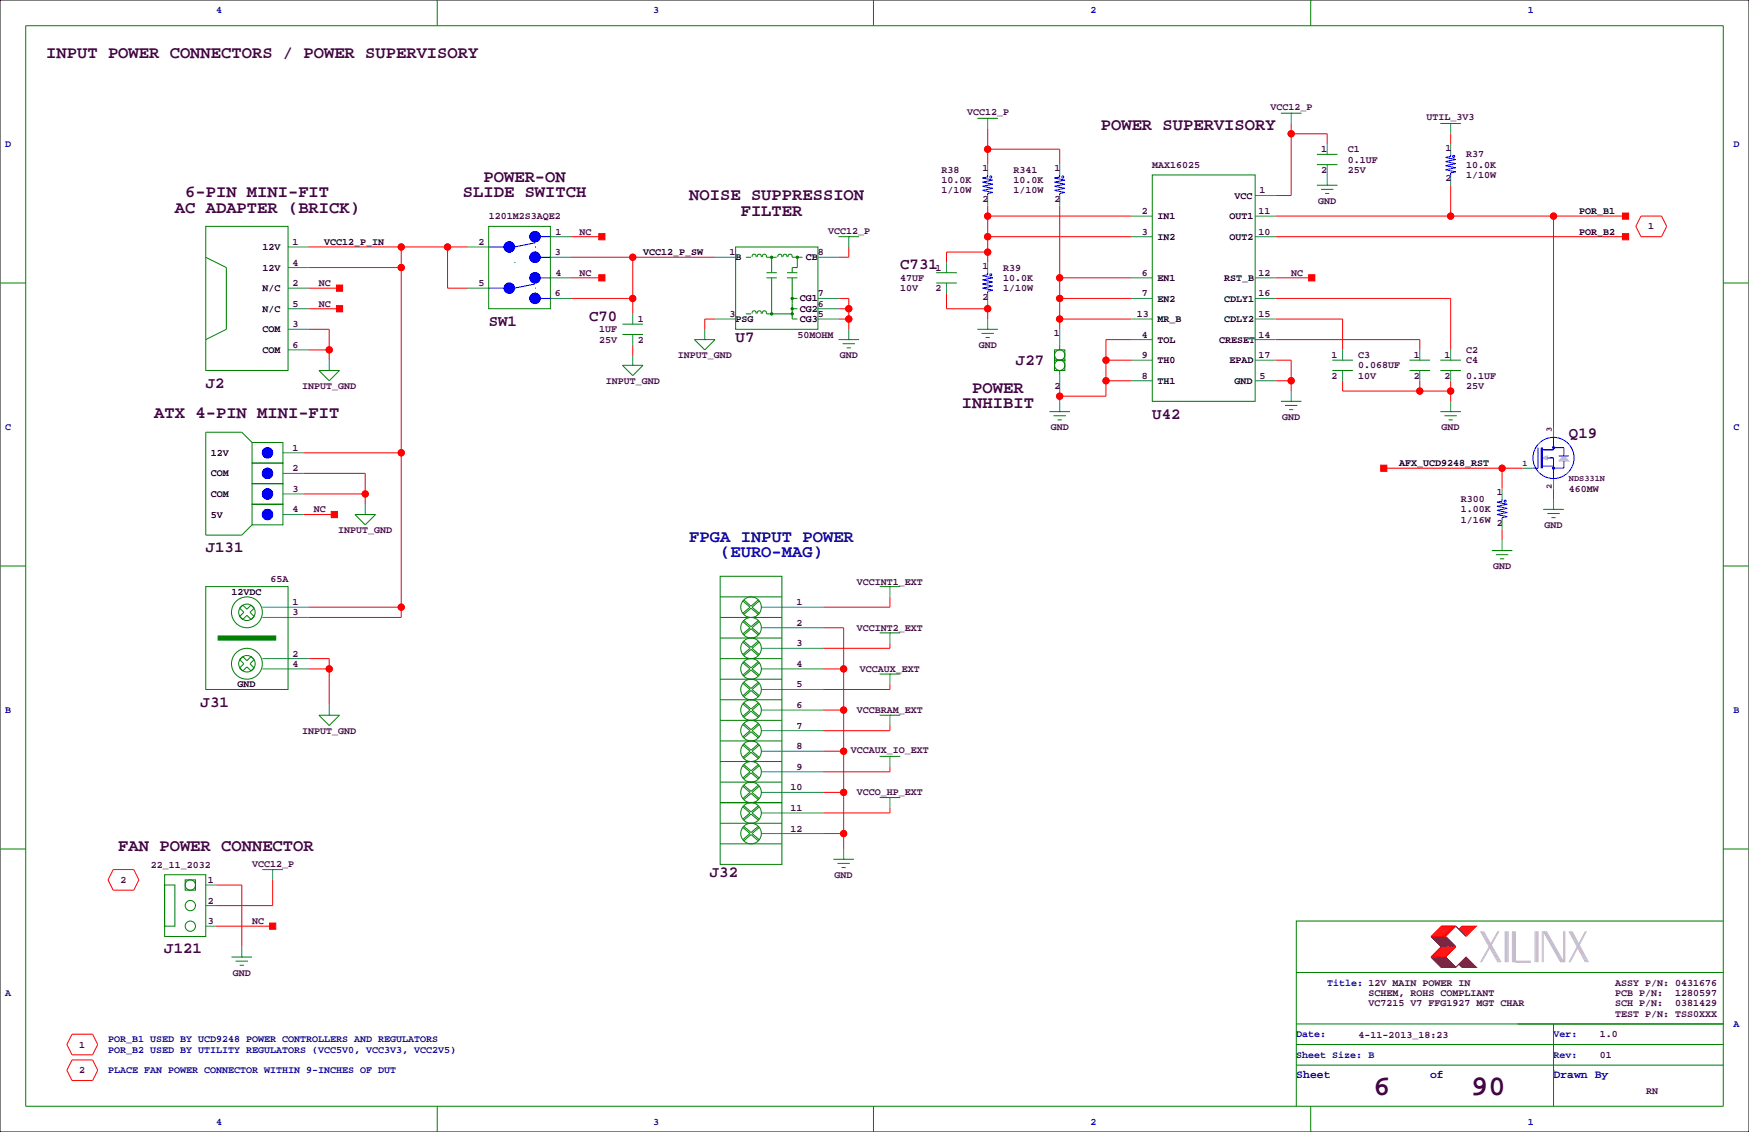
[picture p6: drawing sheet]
<svg xmlns="http://www.w3.org/2000/svg" width="432mm" height="279mm" viewBox="0 0 432 279" stroke-linecap="round" stroke-linejoin="round" font-family="sans-serif">
<path d="M0 0h431.8v279.4h-431.8z" fill="none" stroke="#000" stroke-width=".25"/>
<g fill="none" stroke="#f00" stroke-width=".25">
<path d="M243.8 36.8h17.8v3.8M243.8 31.8v8.8M318.8 30.5v17.8h-3.8M318.8 33h8.9v2.6M358.1 33v2.6M141 58.4h7.6M243.8 50.8v14M243.8 58.4h35.6M243.8 53.3h35.6M261.6 50.8v30.5M315 58.4h86.3M315 53.3h86.3"/>
<path d="M327.7 43.2h.1M358.1 45.7v7.6M383.5 53.3v52.1M405.1 53.3h5.1l1.3 2.6-1.3 2.5h-5.1l-1.2-2.5zM76.2 66h22.9M76.2 61h39.4M76.2 71.1h7.6M76.2 76.2h7.6M99.1 61v91.4h-22.9M110.5 61v10.1h5.1M141 63.5h35.5M141 73.7h15.2"/>
<path d="M141 68.6h7.6M156.2 63.5v14M176.5 78.7h-2.5v2.6M207 73.7h2.5v7.6M207 78.7h2.5M207 76.2h2.5M209.5 61v2.5h-2.5M233.7 72.4v3.8h10.1M243.8 74.9v3.8M243.8 62.2h-10.1v2.6M261.6 78.7h17.8M261.6 73.7h17.8"/>
<path d="M261.6 68.6h17.8M315 78.7h16.5v7.7M315 73.7h43.1v12.7M315 68.6h8.8M76.2 81.3h5.1v7.6M76.2 86.4h5.1M156.2 85.1v2.5M261.6 96.5v2.6M273 88.9h6.4M273 94h6.4M279.4 83.8h-6.4v14h-11.4M315 83.8h35.5v2.6"/>
<path d="M315 88.9h3.8v7.6M315 94h3.8M331.5 94v2.5h26.6M350.5 94v2.5M358.1 94v5.1M74.9 111.8h24.2M74.9 116.8h15.3v7.7M341.6 115.6h34.3M370.8 115.6v5.1M74.9 121.9h15.3M74.9 127h7.6M370.8 130.8v2.5"/>
<path d="M383.5 120.7v2.5M76.2 149.9h22.9M203.2 154.9h5.1v54.6M219.7 147.3v2.6h-16.5M219.7 158.8v1.2h-16.5M76.2 165.1h5.1M76.2 162.6h5.1v11.4M203.2 165.1h5.1M203.2 175.3h5.1M219.7 168.9v1.3h-16.5M219.7 179.1v1.2h-16.5M203.2 185.4h5.1"/>
<path d="M203.2 195.6h5.1M219.7 189.2v1.3h-16.5M219.7 199.4v1.3h-16.5M27.9 214.6h5.1l1.3 2.6-1.3 2.5h-5.1l-1.2-2.5zM53.3 218.4h6.4v15.3M67.3 217.2v6.3h-14M203.2 205.7h5.1M53.3 228.6h14M355.9 228.6h3.5l-2.5 2.5h-3.6zM355.9 233.7l-2.6 2.5h3.6l2.5-2.5M356.1 233.7l-2.5 2.5M356.1 228.6l-2.5 2.5"/>
<path d="M356.4 233.7l-2.6 2.5M356.4 228.6l-2.6 2.5M356.6 233.7l-2.5 2.5M356.6 228.6l-2.5 2.5M356.9 233.7l-2.6 2.5M356.9 228.6l-2.6 2.5M357.1 233.7l-2.5 2.5M357.1 228.6l-2.5 2.5M357.4 233.7l-2.6 2.5M357.4 228.6l-2.6 2.5M357.6 233.7l-2.5 2.5M357.6 228.6l-2.5 2.5"/>
<path d="M357.9 233.7l-2.6 2.5M357.9 228.6l-2.6 2.5M358.1 233.7l-2.5 2.5M358.1 228.6l-2.5 2.5M358.4 233.7l-2.5 2.5M358.4 228.6l-2.5 2.5M358.6 233.7l-2.5 2.5M358.6 228.6l-2.5 2.5M358.9 233.7l-2.5 2.5M358.9 228.6l-2.5 2.5M359.2 233.7l-2.6 2.5M359.2 228.6l-2.6 2.5"/>
<path d="M360.2 229.4l.7-.8h3.6l-2.6 2.5M361.2 228.6l-.8 .8M361.4 228.6l-1 1M361.7 228.6l-1 1M361.9 228.6l-1.2 1.3M362.2 228.6l-1.3 1.3M362.5 228.6l-1.6 1.5M362.7 228.6l-1.5 1.5M363 228.6l-1.8 1.8M363.2 228.6l-1.8 1.8M363.5 228.6l-2.1 2M363.7 228.6l-2 2"/>
<path d="M364 228.6l-2.3 2.3M364.2 228.6l-2.3 2.3M17.8 255.3h5.1l1.2 2.5-1.2 2.5h-5.1l-1.3-2.5zM17.8 261.6h5.1l1.2 2.6-1.2 2.5h-5.1l-1.3-2.5z"/>
<circle cx="243.8" cy="36.8" r=".76"/>
<circle cx="318.8" cy="33" r=".76"/>
<circle cx="243.8" cy="53.3" r=".76"/>
<circle cx="243.8" cy="58.4" r=".76"/>
<circle cx="358.1" cy="53.3" r=".76"/>
<circle cx="383.5" cy="53.3" r=".76"/>
<circle cx="99.1" cy="66" r=".76"/>
<circle cx="99.1" cy="61" r=".76"/>
<circle cx="110.5" cy="61" r=".76"/>
<circle cx="156.2" cy="73.7" r=".76"/>
<circle cx="156.2" cy="63.5" r=".76"/>
<circle cx="209.6" cy="78.7" r=".76"/>
<circle cx="209.6" cy="76.2" r=".76"/>
<circle cx="243.8" cy="62.2" r=".76"/>
<circle cx="243.8" cy="76.2" r=".76"/>
<circle cx="261.6" cy="78.7" r=".76"/>
<circle cx="261.6" cy="73.7" r=".76"/>
<circle cx="261.6" cy="68.6" r=".76"/>
<circle cx="81.3" cy="86.4" r=".76"/>
<circle cx="261.6" cy="97.8" r=".76"/>
<circle cx="273.1" cy="94" r=".76"/>
<circle cx="273.1" cy="88.9" r=".76"/>
<circle cx="318.8" cy="94" r=".76"/>
<circle cx="350.5" cy="96.5" r=".76"/>
<circle cx="358.1" cy="96.5" r=".76"/>
<circle cx="99.1" cy="111.8" r=".76"/>
<circle cx="370.8" cy="115.6" r=".76"/>
<circle cx="90.2" cy="121.9" r=".76"/>
<circle cx="99.1" cy="149.9" r=".76"/>
<circle cx="81.3" cy="165.1" r=".76"/>
<circle cx="208.3" cy="165.1" r=".76"/>
<circle cx="208.3" cy="175.3" r=".76"/>
<circle cx="208.3" cy="185.4" r=".76"/>
<circle cx="208.3" cy="195.6" r=".76"/>
<circle cx="208.3" cy="205.7" r=".76"/>
</g>
<g fill="#f00" stroke="#f00" stroke-width=".25">
<path d="M66.5 227.8h1.6v1.6h-1.6z" fill-rule="evenodd"/>
<path d="M147.8 57.7h1.6v1.5h-1.6z" fill-rule="evenodd"/>
<path d="M147.8 67.8h1.6v1.5h-1.6z" fill-rule="evenodd"/>
<path d="M83.1 70.4h1.5v1.5h-1.5z" fill-rule="evenodd"/>
<path d="M81.8 126.2h1.5v1.6h-1.5z" fill-rule="evenodd"/>
<path d="M83.1 75.4h1.5v1.6h-1.5z" fill-rule="evenodd"/>
<path d="M340.9 114.8h1.5v1.5h-1.5z" fill-rule="evenodd"/>
<path d="M323.1 67.8h1.5v1.5h-1.5z" fill-rule="evenodd"/>
<path d="M400.6 52.6h1.5v1.5h-1.5z" fill-rule="evenodd"/>
<path d="M400.6 57.7h1.5v1.5h-1.5z" fill-rule="evenodd"/>
<circle cx="208.3" cy="165.1" r=".76"/>
<circle cx="208.3" cy="175.3" r=".76"/>
<circle cx="208.3" cy="185.4" r=".76"/>
<circle cx="208.3" cy="195.6" r=".76"/>
<circle cx="208.3" cy="205.7" r=".76"/>
<circle cx="99.1" cy="149.9" r=".76"/>
<circle cx="110.5" cy="61" r=".76"/>
<circle cx="99.1" cy="111.8" r=".76"/>
<circle cx="99.1" cy="61" r=".76"/>
<circle cx="99.1" cy="66" r=".76"/>
<circle cx="81.3" cy="165.1" r=".76"/>
<circle cx="209.6" cy="76.2" r=".76"/>
<circle cx="209.6" cy="78.7" r=".76"/>
<circle cx="156.2" cy="63.5" r=".76"/>
<circle cx="156.2" cy="73.7" r=".76"/>
<circle cx="358.1" cy="96.5" r=".76"/>
<circle cx="350.5" cy="96.5" r=".76"/>
<circle cx="243.8" cy="36.8" r=".76"/>
<circle cx="261.6" cy="78.7" r=".76"/>
<circle cx="261.6" cy="68.6" r=".76"/>
<circle cx="261.6" cy="73.7" r=".76"/>
<circle cx="81.3" cy="86.4" r=".76"/>
<circle cx="90.2" cy="121.9" r=".76"/>
<circle cx="243.8" cy="62.2" r=".76"/>
<circle cx="243.8" cy="53.3" r=".76"/>
<circle cx="243.8" cy="58.4" r=".76"/>
<circle cx="243.8" cy="76.2" r=".76"/>
<circle cx="318.8" cy="33" r=".76"/>
<circle cx="318.8" cy="94" r=".76"/>
<circle cx="370.8" cy="115.6" r=".76"/>
<circle cx="261.6" cy="97.8" r=".76"/>
<circle cx="273.1" cy="88.9" r=".76"/>
<circle cx="273.1" cy="94" r=".76"/>
<circle cx="358.1" cy="53.3" r=".76"/>
<circle cx="383.5" cy="53.3" r=".76"/>
</g>
<g fill="none" stroke="#008080" stroke-width=".25">
<path d="M243.8 29.2v2.6M318.8 27.9v2.6M327.7 35.6v2.5M358.1 30.5v2.5M358.1 35.6v2.5M135.9 58.4h5.1M209.5 58.4v2.6M243.8 40.6v2.6M243.8 48.3v2.5M261.6 40.6v2.6M261.6 48.3v2.5M279.4 58.4h5.1"/>
<path d="M279.4 53.3h5.1M309.9 58.4h5.1M309.9 48.3h5.1M309.9 53.3h5.1M327.7 40.6v5.1M358.1 43.2v2.5M71.1 76.2h5.1M71.1 61h5.1M71.1 71.1h5.1M71.1 66h5.1M115.6 61h5M115.6 71.1h5"/>
<path d="M135.9 63.5h5.1M135.9 73.7h5.1M135.9 68.6h5.1M156.2 77.5v2.5M176.5 63.5h5.1M176.5 78.7h5.1M201.9 63.5h5.1M201.9 78.7h5.1M201.9 76.2h5.1M201.9 73.7h5.1M233.7 64.8v2.5M233.7 69.8v2.6"/>
<path d="M243.8 64.8v2.5M243.8 72.4v2.5M243.8 78.7v2.6M279.4 78.7h5.1M279.4 73.7h5.1M279.4 68.6h5.1M309.9 78.7h5.1M309.9 73.7h5.1M309.9 68.6h5.1M71.1 81.3h5.1M71.1 86.4h5.1M81.3 88.9v2.5"/>
<path d="M156.2 82.5v2.6M156.2 87.6v2.6M174 81.3v2.5M209.5 81.3v2.5M261.6 81.3v3.8M261.6 92.7v3.8M261.6 99.1v2.5M279.4 88.9h5.1M279.4 94h5.1M279.4 83.8h5.1M309.9 88.9h5.1M309.9 94h5.1"/>
<path d="M309.9 83.8h5.1M318.8 96.5v2.6M331.5 86.4v2.5M331.5 91.4v2.6M350.5 86.4v2.5M350.5 91.4v2.6M358.1 86.4v2.5M358.1 91.4v2.6M358.1 99.1v2.5M69.8 111.8h5.1M69.8 116.8h5.1M375.9 115.6h2.6"/>
<path d="M383.5 105.4v2.5M383.5 118.1v2.6M69.8 121.9h5.1M69.8 127h5.1M90.2 124.5v2.5M370.8 120.7v2.5M370.8 128.3v2.5M370.8 133.3v2.6M383.5 123.2v2.5M64.8 149.9h11.4M64.8 152.4h11.4M188 149.9h15.2"/>
<path d="M188 154.9h15.2M219.7 144.8v2.5M219.7 156.2v2.6M64.8 162.6h11.4M64.8 165.1h11.4M81.3 174v2.5M188 165.1h15.2M188 160h15.2M188 170.2h15.2M188 175.3h15.2M219.7 166.4v2.5M219.7 176.5v2.6"/>
<path d="M188 180.3h15.2M188 185.4h15.2M188 195.6h15.2M188 190.5h15.2M219.7 186.7v2.5M219.7 196.8v2.6M50.8 218.4h2.5M67.3 214.6v2.6M188 205.7h15.2M188 200.7h15.2M208.3 209.5v2.6M50.8 223.5h2.5"/>
<path d="M50.8 228.6h2.5M59.7 233.7v2.5"/>
</g>
<g fill="none" stroke="#008000" stroke-width=".25">
<path d="M6.3 6.4h419.1v266.6h-419.1zM107.9 0v6.4M215.6 0v6.4M323.6 0v6.4M241.3 29.2h5.1M243.8 29.2h.1M316.2 27.9h5.1M318.8 27.9h.1M325.1 38.1h5.1M355.6 30.5h5.1M358.1 30.5h.1M50.8 55.9h20.3v35.5h-20.3z"/>
<path d="M120.6 55.9h15.3v20.3h-15.3zM207 58.4h5.1M209.5 58.4h.1M284.5 43.2h25.4v55.9h-25.4zM325.1 45.7h5.1M325.1 40.6h5.1M326.1 46.7h3.1M327.2 47.8h1M327.7 45.7h.1M0 69.8h6.3M50.8 63.5l5.1 2.5v15.3l-5.1 2.5M67.3 71.1h.1"/>
<path d="M67.3 72.4h.1M125.7 62.2h.1M127 64.8h.1M132.1 62.2h.1M132.1 61h.1M132.1 72.4h.1M132.1 71.1h.1M170.2 67.3h.1M174 67.3h.1M181.6 61h20.3v20.3h-20.3zM184.1 63.5h1.3M184.1 77.5h1.3"/>
<path d="M185.7 77.4a.51 .51 0 0 1 .5-.7 .51 .51 0 0 1 .4 .7M185.7 63.4a.51 .51 0 0 1 .5-.7 .51 .51 0 0 1 .4 .8M187 77.4a.51 .51 0 0 1 .5-.7 .51 .51 0 0 1 .4 .7M187 63.4a.51 .51 0 0 1 .5-.7 .51 .51 0 0 1 .4 .8M188.2 77.4a.51 .51 0 0 1 .6-.7 .51 .51 0 0 1 .4 .7M188.2 63.4a.51 .51 0 0 1 .6-.7 .51 .51 0 0 1 .4 .8M189.2 63.5h2.6M189.2 67.3h2.6M189.2 68.6h2.6M189.2 77.5h6.4M190.5 63.5v3.8M190.5 68.6v8.9"/>
<path d="M192 63.4a.51 .51 0 0 1 .6-.7 .51 .51 0 0 1 .4 .8M193.3 63.4a.51 .51 0 0 1 .5-.7 .51 .51 0 0 1 .5 .8M194.3 67.3h2.5M194.3 68.6h2.5M194.6 63.4a.51 .51 0 0 1 .5-.7 .51 .51 0 0 1 .4 .8M195.6 63.5h2.5M195.6 68.6v10.1h1.2M195.6 73.7h1.2M195.6 76.2h1.2M196.8 63.5v2.5h-1.2v1.3M231.1 67.3h5.1M231.1 69.8h5.1"/>
<path d="M425.4 69.8h6.4M78.7 91.4h5.1l-2.5 2.6zM81.3 91.4h.1M153.7 82.5h5M153.7 80h5M153.7 90.2h5l-2.5 2.5zM156.2 90.2h.1M171.4 83.8h5.1l-2.5 2.6zM174 83.8h.1M207 83.8h5.1M208 84.8h3.1M209 85.9h1.1"/>
<path d="M209.5 83.8h.1M241.3 81.3h5.1M242.3 82.3h3.1M243.3 83.3h1M243.8 81.3h.1M260.3 88.9h2.6v2.5h-2.6zM260.3 86.4h2.6v2.5h-2.6zM261.6 85.1v1.3M261.6 91.4v1.3M316.2 99.1h5.1M318.8 99.1h.1M328.9 91.4h5.1"/>
<path d="M328.9 88.9h5.1M348 91.4h5.1M348 88.9h5.1M355.6 91.4h5.1M355.6 88.9h5.1M62.2 114.3h7.6v5.1h-7.6zM62.2 109.2h7.6v5.1h-7.6zM62.2 119.4h7.6v5.1h-7.6zM62.2 109.2l-2.5-2.5h-8.9v25.4h8.9l2.5-2.6M259.1 101.6h5.1M260.1 102.6h3M261.1 103.6h1"/>
<path d="M261.6 101.6h.1M317.2 100.1h3.1M318.3 101.1h1M355.6 101.6h5.1M356.6 102.6h3.1M357.6 103.6h1M358.1 101.6h.1M0 139.7h6.3M62.2 124.5h7.6v5h-7.6zM87.6 127h5.1l-2.5 2.5zM90.2 127h.1M368.3 135.9h5.1"/>
<path d="M369.3 136.9h3.1M370.3 137.9h1M370.8 135.9h.1M381 125.7h5.1M382 126.7h3.1M383 127.8h1M383.5 125.7h.1M425.4 139.7h6.4M50.8 144.8h20.3v25.4h-20.3zM59.2 150.1l.7-.7 1.1 1 1-1 .7 .7-1 1 1 1-.7 .8-1-1-1.1 1-.7-.8 1-1zM177.8 142.2h15.2v71.2h-15.2zM177.8 147.3h15.2"/>
<path d="M177.8 152.4h15.2M177.8 157.5h15.2M183.4 158.5l1.8 1.5-1.8 1.5M183.4 148.3l1.8 1.6-1.8 1.5M183.4 153.4l1.8 1.5-1.8 1.6M183.6 158.2l1.8 1.6 1.8-1.6M183.6 148.1l1.8 1.5 1.8-1.5M183.6 151.6l1.8-1.5 1.8 1.5M183.6 153.2l1.8 1.5 1.8-1.5M183.6 156.7l1.8-1.5 1.8 1.5M187.5 158.5l-1.8 1.5 1.8 1.5M187.5 148.3l-1.8 1.6 1.8 1.5"/>
<path d="M187.5 153.4l-1.8 1.5 1.8 1.6M217.2 156.2h5M217.2 144.8h5M219.7 156.2h.1M219.7 144.8h.1M59.2 162.8l.7-.7 1.1 1 1-1 .7 .7-1 1 1 1-.7 .8-1-1-1.1 1-.7-.8 1-1zM78.7 176.5h5.1l-2.5 2.6zM81.3 176.5h.1M177.8 167.6h15.2M177.8 172.7h15.2M177.8 177.8h15.2M177.8 162.6h15.2"/>
<path d="M183.4 178.8l1.8 1.5-1.8 1.6M183.4 168.7l1.8 1.5-1.8 1.5M183.4 173.7l1.8 1.6-1.8 1.5M183.4 163.6l1.8 1.5-1.8 1.5M183.6 178.6l1.8 1.5 1.8-1.5M183.6 168.4l1.8 1.5 1.8-1.5M183.6 172l1.8-1.6 1.8 1.6M183.6 161.8l1.8-1.5 1.8 1.5M183.6 173.5l1.8 1.5 1.8-1.5M183.6 177l1.8-1.5 1.8 1.5M183.6 163.3l1.8 1.5 1.8-1.5M183.6 166.9l1.8-1.5 1.8 1.5"/>
<path d="M187.5 178.8l-1.8 1.5 1.8 1.6M187.5 168.7l-1.8 1.5 1.8 1.5M187.5 173.7l-1.8 1.6 1.8 1.5M187.5 163.6l-1.8 1.5 1.8 1.5M217.2 176.5h5M217.2 166.4h5M219.7 166.4h.1M219.7 176.5h.1M177.8 198.1h15.2M177.8 182.9h15.2M177.8 188h15.2M177.8 193h15.2"/>
<path d="M183.4 199.1l1.8 1.6-1.8 1.5M183.4 189l1.8 1.5-1.8 1.5M183.4 194.1l1.8 1.5-1.8 1.5M183.4 183.9l1.8 1.5-1.8 1.5M183.6 198.9l1.8 1.5 1.8-1.5M183.6 188.7l1.8 1.5 1.8-1.5M183.6 192.3l1.8-1.5 1.8 1.5M183.6 182.1l1.8-1.5 1.8 1.5M183.6 197.4l1.8-1.6 1.8 1.6M183.6 193.8l1.8 1.5 1.8-1.5M183.6 183.6l1.8 1.6 1.8-1.6M183.6 187.2l1.8-1.5 1.8 1.5"/>
<path d="M187.5 199.1l-1.8 1.6 1.8 1.5M187.5 189l-1.8 1.5 1.8 1.5M187.5 194.1l-1.8 1.5 1.8 1.5M187.5 183.9l-1.8 1.5 1.8 1.5M217.2 186.7h5M217.2 196.8h5M219.7 186.7h.1M219.7 196.8h.1M0 209.5h6.3M40.6 215.9h10.2v15.2h-10.2zM40.6 218.4h2.6v10.2h-2.6zM45.7 217.2h2.6v2.5h-2.6z"/>
<path d="M64.8 214.6h5M67.3 214.6h.1M177.8 203.2h15.2M177.8 208.3h15.2M183.4 204.2l1.8 1.5-1.8 1.6M183.6 202.4l1.8-1.5 1.8 1.5M183.6 207.5l1.8-1.5 1.8 1.5M183.6 204l1.8 1.5 1.8-1.5M187.5 204.2l-1.8 1.5 1.8 1.6M205.7 212.1h5.1M206.8 213.1h3M207.8 214.1h1"/>
<path d="M208.3 212.1h.1M425.4 209.5h6.4M57.1 236.2h5.1M58.2 237.2h3M59.2 238.3h1M59.7 236.2h.1M425.4 227.3h-105.4v35.6M320 257.8h105.4M320 252.7h105.4M320 240h105.4M383.5 252.7v20.3M107.9 273v6.4"/>
<path d="M215.6 273v6.4M320 262.9v10.1M320 262.9h105.4M323.6 273v6.4M383.5 264.2h.1"/>
<circle cx="190.5" cy="77.5" r=".25"/>
<circle cx="190.5" cy="63.5" r=".25"/>
<circle cx="195.6" cy="77.5" r=".25"/>
<circle cx="195.6" cy="73.7" r=".25"/>
<circle cx="195.6" cy="76.2" r=".25"/>
<circle cx="196.9" cy="63.5" r=".25"/>
<circle cx="261.6" cy="87.6" r="1.27"/>
<circle cx="261.6" cy="90.2" r="1.27"/>
<circle cx="61" cy="151.1" r="3.8"/>
<circle cx="61" cy="151.1" r="2.03"/>
<circle cx="185.4" cy="154.9" r="2.54"/>
<circle cx="185.4" cy="149.9" r="2.54"/>
<circle cx="61" cy="163.8" r="3.8"/>
<circle cx="61" cy="163.8" r="2.03"/>
<circle cx="185.4" cy="165.1" r="2.54"/>
<circle cx="185.4" cy="160" r="2.54"/>
<circle cx="185.4" cy="175.3" r="2.54"/>
<circle cx="185.4" cy="170.2" r="2.54"/>
<circle cx="185.4" cy="190.5" r="2.54"/>
<circle cx="185.4" cy="195.6" r="2.54"/>
<circle cx="185.4" cy="180.3" r="2.54"/>
<circle cx="185.4" cy="185.4" r="2.54"/>
<circle cx="47" cy="218.4" r="1.27"/>
<circle cx="185.4" cy="205.7" r="2.54"/>
<circle cx="185.4" cy="200.7" r="2.54"/>
<circle cx="47" cy="228.6" r="1.27"/>
<circle cx="47" cy="223.5" r="1.27"/>
</g>
<g fill="#008000" stroke="#008000" stroke-width=".25">
<path d="M53.8 157h14.3v1h-14.3z" fill-rule="evenodd"/>
<circle cx="195.6" cy="73.7" r=".25"/>
<circle cx="195.6" cy="76.2" r=".25"/>
<circle cx="190.5" cy="77.5" r=".25"/>
<circle cx="196.9" cy="63.5" r=".25"/>
<circle cx="190.5" cy="63.5" r=".25"/>
<circle cx="195.6" cy="77.5" r=".25"/>
</g>
<g fill="none" stroke="#800000" stroke-width=".25">
<path d="M353.3 236.2l2.6 2.6h3.5M353.3 231.1l2.6 2.6M353.6 231.1l2.5 2.6M353.6 236.2l2.5 2.6M353.8 231.1l2.6 2.6M353.8 236.2l2.6 2.6M354.1 231.1l2.5 2.6M354.1 236.2l2.5 2.6M354.3 231.1l2.6 2.6M354.3 236.2l2.6 2.6M354.6 231.1l2.5 2.6M354.6 236.2l2.5 2.6"/>
<path d="M354.8 231.1l2.6 2.6M354.8 236.2l2.6 2.6M355.1 231.1l2.5 2.6M355.1 236.2l2.5 2.6M355.3 231.1l2.6 2.6M355.3 236.2l2.6 2.6M355.6 231.1l2.5 2.6M355.6 236.2l2.5 2.6M355.9 231.1l2.5 2.6M355.9 236.2l2.5 2.6M356.1 231.1l2.5 2.6M356.1 236.2l2.5 2.6"/>
<path d="M356.4 231.1l2.5 2.6M356.4 236.2l2.5 2.6M356.6 231.1l2.6 2.6M356.6 236.2l2.6 2.6M356.9 231.1l2.5 2.6M356.9 236.2l2.5 2.6M359.4 228.6l2.5 2.5M360.2 238l.7 .8h3.6l-2.6-2.6-2.5 2.6M360.4 237.7l1 1.1M360.4 238l.8 .8M360.7 237.5l1.2 1.3M360.7 237.7l1 1.1"/>
<path d="M360.9 237.2l1.6 1.6M360.9 237.5l1.3 1.3M361.2 237l1.8 1.8M361.2 237.2l1.5 1.6M361.4 236.7l2.1 2.1M361.4 237l1.8 1.8M361.7 236.5l2.3 2.3M361.7 236.7l2 2.1M361.9 236.5l2.3 2.3"/>
</g>
<g fill="none" stroke="#c0c0c0" stroke-width=".25">
<path d="M365.5 229.9l4.3 7.6M365.8 229.9l4.3 7.6M366 229.9l4.3 7.6M366.3 229.9l4.3 7.6M369.8 229.9l-4.3 7.6M370.1 229.9l-4.3 7.6M371.6 229.9v7.6M371.9 229.9v7.6M372.1 229.9v7.6M372.4 229.9v7.6M373.4 229.9v7.6M373.6 229.9v7.6"/>
<path d="M373.9 229.9v7.6M374.1 229.9v7.6h3.9M374.1 237.2h3.9M379 229.9v7.6M379.2 229.9v7.6M379.5 229.9v7.6M379.7 229.9v7.6M380.7 229.9v7.6M381 237.5v-7.6l4.3 7.6M381.3 229.9l4.3 7.6M381.5 229.9l4.3 7.6M381.8 229.9l4.3 7.6v-7.6"/>
<path d="M386.3 229.9v7.6M387.3 229.9l4.1 7.6M387.6 229.9l4.1 7.6M387.9 229.9l4 7.6M388.1 229.9l4.1 7.6M391.4 229.9l-4.1 7.6M391.7 229.9l-4.1 7.6"/>
</g>
<g fill="#00f" stroke="#00f" stroke-width=".25">
<circle cx="125.7" cy="61" r="1.27"/>
<circle cx="132.1" cy="58.4" r="1.27"/>
<circle cx="132.1" cy="63.5" r="1.27"/>
<circle cx="125.7" cy="71.1" r="1.27"/>
<circle cx="132.1" cy="68.6" r="1.27"/>
<circle cx="132.1" cy="73.7" r="1.27"/>
<circle cx="66" cy="111.8" r="1.27"/>
<circle cx="66" cy="116.8" r="1.27"/>
<circle cx="66" cy="121.9" r="1.27"/>
<circle cx="66" cy="127" r="1.27"/>
</g>
<g fill="none" stroke="#00f" stroke-width=".25">
<path d="M358.1 38.1v.5l-1.2 .3 2.5 .5-2.5 .5 2.5 .5-2.5 .5 2.5 .5-2.5 .5 2.5 .5-1.3 .3v.5M132.1 59.9l-5.1 1.1M133.3 58.4h2.6M243.8 43.2v.5l-1.2 .2 2.5 .5-2.5 .6 2.5 .5-2.5 .5 2.5 .5-2.5 .5 2.5 .5-1.3 .3v.5M261.6 43.2v.5l-1.3 .2 2.6 .5-2.6 .6 2.6 .5-2.6 .5 2.6 .5-2.6 .5 2.6 .5-1.3 .3v.5M120.6 71.1h3.9M120.6 61h3.9M132.1 70.1l-5.1 1M133.3 63.5h2.6M133.3 68.6h2.6M133.3 73.7h2.6M243.8 67.3v.5l-1.2 .3 2.5 .5-2.5 .5 2.5 .5-2.5 .5 2.5 .5-2.5 .5 2.5 .5-1.3 .3v.5"/>
<path d="M379.7 110.5v5.1h-1.2M380.5 110.5v5.1M380.7 110.5v5.1M380.7 115.1h2.8M382 113h1.5v5.1M383.5 107.9v3.1h-2.8M383.5 110.5h2.6v2M384.8 112.5h2.5M386.1 113.8v1.8h-2.6M370.8 123.2v.5l-1.2 .3 2.5 .5-2.5 .5 2.5 .5-2.5 .5 2.5 .5-2.5 .5 2.5 .5-1.3 .3v.5"/>
<circle cx="358.9" cy="38.6" r=".25"/>
<circle cx="132.1" cy="58.4" r="1.27"/>
<circle cx="244.6" cy="43.7" r=".25"/>
<circle cx="262.4" cy="43.7" r=".25"/>
<circle cx="125.7" cy="71.1" r="1.27"/>
<circle cx="125.7" cy="61" r="1.27"/>
<circle cx="132.1" cy="68.6" r="1.27"/>
<circle cx="132.1" cy="73.7" r="1.27"/>
<circle cx="132.1" cy="63.5" r="1.27"/>
<circle cx="244.6" cy="67.8" r=".25"/>
<circle cx="66" cy="116.8" r="1.27"/>
<circle cx="66" cy="111.8" r="1.27"/>
<circle cx="383.5" cy="113" r="5.1"/>
<circle cx="383.5" cy="115.6" r=".25"/>
<circle cx="383.5" cy="110.5" r=".25"/>
<circle cx="66" cy="127" r="1.27"/>
<circle cx="66" cy="121.9" r="1.27"/>
<circle cx="371.6" cy="123.7" r=".25"/>
</g>
<g fill="#c0c0c0" stroke="#c0c0c0" stroke-width=".25">
<path d="M380.7 113l1.3-.5v1z" fill-rule="evenodd"/>
<path d="M386.1 112.5l1.2 1.3h-2.5z" fill-rule="evenodd"/>
</g>
<g font-size="7.1" fill="#400040">
<text x="339.1" y="270.3">6</text>
<text x="363.2" y="270.3">90</text>
</g>
<g font-size="4.2" fill="#400040">
<text x="11.4" y="14.4">INPUT POWER CONNECTORS / POWER SUPERVISORY</text>
<text x="271.8" y="32.2">POWER SUPERVISORY</text>
<text x="119.4" y="44.9">POWER-ON</text>
<text x="43.2" y="52.5">AC ADAPTER (BRICK)</text>
<text x="45.7" y="48.7">6-PIN MINI-FIT</text>
<text x="114.3" y="48.7">SLIDE SWITCH</text>
<text x="170.2" y="49.4">NOISE SUPPRESSION</text>
<text x="182.9" y="53.3">FILTER</text>
<text x="237.5" y="100.7">INHIBIT</text>
<text x="240" y="96.9">POWER</text>
<text x="38.1" y="103.3">ATX 4-PIN MINI-FIT</text>
<text x="29.2" y="210">FAN POWER CONNECTOR</text>
</g>
<g font-size="4.2" fill="#0000a0">
<text x="170.2" y="133.8">FPGA INPUT POWER</text>
<text x="177.8" y="137.6">(EURO-MAG)</text>
</g>
<g font-size="3.9" fill="#400040">
<text x="222.2" y="66.5">C731</text>
<text x="120.6" y="80.5">SW1</text>
<text x="145.4" y="79.2">C70</text>
<text x="181.6" y="84.3">U7</text>
<text x="50.8" y="95.7">J2</text>
<text x="250.8" y="90.2">J27</text>
<text x="284.5" y="103.3">U42</text>
<text x="387.3" y="108.2">Q19</text>
<text x="50.8" y="136.4">J131</text>
<text x="49.5" y="174.5">J31</text>
<text x="175.3" y="216.4">J32</text>
<text x="40.6" y="235.3">J121</text>
</g>
<g font-size="2.8" fill="#0000a0">
<text x="320" y="266.1">Sheet</text>
<text x="353.1" y="266.1">of</text>
<text x="383.5" y="266.1">Drawn By</text>
</g>
<g font-size="2.5" fill="#0000a0">
<text x="53.3" y="3.3">4</text>
<text x="161.3" y="3.3">3</text>
<text x="269.2" y="3.3">2</text>
<text x="377.2" y="3.3">1</text>
<text x="1.3" y="36.3">D</text>
<text x="428" y="36.3">D</text>
<text x="1.3" y="106.2">C</text>
<text x="428" y="106.2">C</text>
<text x="1.3" y="176">B</text>
<text x="428" y="176">B</text>
<text x="1.3" y="245.9">A</text>
<text x="327.7" y="243.3">Title: 12V MAIN POWER IN</text>
<text x="26.7" y="257.3">POR_B1 USED BY UCD9248 POWER CONTROLLERS AND REGULATORS</text>
<text x="320" y="256">Date:</text>
<text x="383.5" y="256">Ver:</text>
<text x="428" y="253.5">A</text>
<text x="26.7" y="259.8">POR_B2 USED BY UTILITY REGULATORS (VCC5V0, VCC3V3, VCC2V5)</text>
<text x="320" y="261.1">Sheet Size: B</text>
<text x="383.5" y="261.1">Rev:</text>
<text x="26.7" y="264.9">PLACE FAN POWER CONNECTOR WITHIN 9-INCHES OF DUT</text>
<text x="53.3" y="277.6">4</text>
<text x="161.3" y="277.6">3</text>
<text x="269.2" y="277.6">2</text>
<text x="377.2" y="277.6">1</text>
</g>
<g font-size="2.5" fill="#400040">
<text x="238.8" y="28.5">VCC12_P</text>
<text x="313.7" y="27.2">VCC12_P</text>
<text x="352.2" y="29.7">UTIL_3V3</text>
<text x="284.5" y="41.4">MAX16025</text>
<text x="326.2" y="37.6">1</text>
<text x="332.7" y="37.6">C1</text>
<text x="332.7" y="40.1">0.1UF</text>
<text x="356.9" y="37.2">1</text>
<text x="361.9" y="38.9">R37</text>
<text x="361.9" y="41.4">10.0K</text>
<text x="232.4" y="42.7">R38</text>
<text x="232.4" y="45.2">10.0K</text>
<text x="232.4" y="47.8">1/10W</text>
<text x="242.6" y="42.3">1</text>
<text x="250.2" y="42.7">R341</text>
<text x="250.2" y="45.2">10.0K</text>
<text x="250.2" y="47.8">1/10W</text>
<text x="260.3" y="42.3">1</text>
<text x="310.9" y="47.8">1</text>
<text x="326.2" y="42.7">2</text>
<text x="332.7" y="42.7">25V</text>
<text x="356.9" y="44.8">2</text>
<text x="361.9" y="43.9">1/10W</text>
<text x="242.6" y="49.9">2</text>
<text x="260.3" y="49.9">2</text>
<text x="281.9" y="52.8">2</text>
<text x="310.7" y="52.8">11</text>
<text x="325.4" y="50.3">GND</text>
<text x="120.6" y="54.1">1201M2S3AQE2</text>
<text x="137.2" y="57.9">1</text>
<text x="143.1" y="57.9">NC</text>
<text x="204.5" y="57.7">VCC12_P</text>
<text x="281.9" y="57.9">3</text>
<text x="310.7" y="57.9">10</text>
<text x="406.9" y="56.6">1</text>
<text x="72.2" y="60.5">1</text>
<text x="72.2" y="65.5">4</text>
<text x="118.1" y="60.5">2</text>
<text x="136.9" y="63">3</text>
<text x="180.1" y="63">1</text>
<text x="201.9" y="63">8</text>
<text x="72.2" y="70.6">2</text>
<text x="78.7" y="70.6">NC</text>
<text x="118.1" y="70.6">5</text>
<text x="137.2" y="68.1">4</text>
<text x="143.1" y="68.1">NC</text>
<text x="222.2" y="69.3">47UF</text>
<text x="222.2" y="71.9">10V</text>
<text x="230.9" y="66.8">1</text>
<text x="230.9" y="71.9">2</text>
<text x="242.6" y="66.4">1</text>
<text x="247.6" y="66.8">R39</text>
<text x="247.6" y="69.3">10.0K</text>
<text x="247.6" y="71.9">1/10W</text>
<text x="281.9" y="68.1">6</text>
<text x="310.7" y="68.1">12</text>
<text x="318.8" y="68.1">NC</text>
<text x="72.2" y="75.7">5</text>
<text x="78.7" y="75.7">NC</text>
<text x="136.9" y="73.2">6</text>
<text x="201.9" y="75.7">6</text>
<text x="201.9" y="73.2">7</text>
<text x="242.6" y="74">2</text>
<text x="281.9" y="73.2">7</text>
<text x="310.7" y="73.2">16</text>
<text x="72.2" y="80.8">3</text>
<text x="148" y="82">1UF</text>
<text x="157.5" y="79.5">1</text>
<text x="180.1" y="78.2">3</text>
<text x="196.8" y="83.3">50MOHM</text>
<text x="201.9" y="78.2">5</text>
<text x="260.1" y="82.9">1</text>
<text x="280.7" y="78.2">13</text>
<text x="281.9" y="83.3">4</text>
<text x="310.7" y="83.3">14</text>
<text x="310.7" y="78.2">15</text>
<text x="72.2" y="85.9">6</text>
<text x="148" y="84.6">25V</text>
<text x="157.5" y="84.6">2</text>
<text x="167.3" y="88.4">INPUT_GND</text>
<text x="207.3" y="88.4">GND</text>
<text x="241.6" y="85.9">GND</text>
<text x="281.9" y="88.4">9</text>
<text x="310.7" y="88.4">17</text>
<text x="328.7" y="88.4">1</text>
<text x="335.3" y="88.4">C3</text>
<text x="349" y="88.4">1</text>
<text x="356.7" y="88.4">1</text>
<text x="361.9" y="89.7">C4</text>
<text x="361.9" y="87.1">C2</text>
<text x="149.5" y="94.7">INPUT_GND</text>
<text x="281.9" y="93.5">8</text>
<text x="310.9" y="93.5">5</text>
<text x="328.7" y="93.5">2</text>
<text x="335.3" y="90.9">0.068UF</text>
<text x="335.3" y="93.5">10V</text>
<text x="349" y="93.5">2</text>
<text x="356.7" y="93.5">2</text>
<text x="361.9" y="93.5">0.1UF</text>
<text x="74.6" y="96">INPUT_GND</text>
<text x="260.3" y="96">2</text>
<text x="361.9" y="96">25V</text>
<text x="259.4" y="106.2">GND</text>
<text x="316.5" y="103.6">GND</text>
<text x="355.9" y="106.2">GND</text>
<text x="72.2" y="111.3">1</text>
<text x="72.2" y="116.3">2</text>
<text x="72.2" y="121.4">3</text>
<text x="360.7" y="124">R300</text>
<text x="369.6" y="122.3">1</text>
<text x="387.3" y="121.4">460MW</text>
<text x="72.2" y="126.5">4</text>
<text x="77.5" y="126.5">NC</text>
<text x="83.5" y="131.6">INPUT_GND</text>
<text x="360.7" y="126.5">1.00K</text>
<text x="360.7" y="129">1/16W</text>
<text x="369.6" y="129.9">2</text>
<text x="381.3" y="130.3">GND</text>
<text x="66.8" y="143.8">65A</text>
<text x="368.6" y="140.5">GND</text>
<text x="72.2" y="149.4">1</text>
<text x="196.6" y="149.4">1</text>
<text x="211.6" y="144.3">VCCINT1_EXT</text>
<text x="72.2" y="151.9">3</text>
<text x="196.6" y="154.4">2</text>
<text x="211.6" y="155.7">VCCINT2_EXT</text>
<text x="196.6" y="159.5">3</text>
<text x="72.2" y="162.1">2</text>
<text x="72.2" y="164.6">4</text>
<text x="196.6" y="164.6">4</text>
<text x="212.3" y="165.9">VCCAUX_EXT</text>
<text x="196.6" y="169.7">5</text>
<text x="196.6" y="174.8">6</text>
<text x="196.6" y="179.8">7</text>
<text x="211.6" y="176">VCCBRAM_EXT</text>
<text x="74.6" y="181.1">INPUT_GND</text>
<text x="196.6" y="184.9">8</text>
<text x="210.1" y="185.9">VCCAUX_IO_EXT</text>
<text x="196.6" y="190">9</text>
<text x="195.2" y="195.1">10</text>
<text x="211.6" y="196.3">VCCO_HP_EXT</text>
<text x="195.2" y="200.2">11</text>
<text x="195.2" y="205.2">12</text>
<text x="37.3" y="214.1">22_11_2032</text>
<text x="62.2" y="213.9">VCC12_P</text>
<text x="29.7" y="217.9">2</text>
<text x="51.3" y="217.9">1</text>
<text x="206.1" y="216.7">GND</text>
<text x="51.3" y="223">2</text>
<text x="51.3" y="228.1">3</text>
<text x="62.2" y="228.1">NC</text>
<text x="57.5" y="240.8">GND</text>
<text x="337.8" y="245.9">SCHEM, ROHS COMPLIANT</text>
<text x="398.8" y="243.3">ASSY P/N: 0431676</text>
<text x="398.8" y="245.9">PCB P/N:</text>
<text x="413.6" y="245.9">1280597</text>
<text x="337.8" y="248.4">VC7215 V7 FFG1927 MGT CHAR</text>
<text x="398.8" y="248.4">SCH P/N:</text>
<text x="398.8" y="251">TEST P/N: TSS0XXX</text>
<text x="413.6" y="248.4">0381429</text>
<text x="335.4" y="256.3">4-11-2013_18:23</text>
<text x="395" y="256">1.0</text>
<text x="19.6" y="258.6">1</text>
<text x="395" y="261.1">01</text>
<text x="19.6" y="264.9">2</text>
<text x="406.4" y="270">RN</text>
</g>
<g font-size="2.5">
<text x="304.8" y="49">VCC</text>
<text x="389.9" y="52.8">POR_B1</text>
<text x="285.8" y="54.1">IN1</text>
<text x="285.8" y="59.2">IN2</text>
<text x="303.5" y="59.2">OUT2</text>
<text x="303.5" y="54.1">OUT1</text>
<text x="389.9" y="57.9">POR_B2</text>
<text x="64.8" y="61.7">12V</text>
<text x="80" y="60.5">VCC12_P_IN</text>
<text x="158.7" y="63">VCC12_P_SW</text>
<text x="181.6" y="64.2">B</text>
<text x="199" y="64.2">CB</text>
<text x="64.8" y="66.8">12V</text>
<text x="64.8" y="71.9">N/C</text>
<text x="285.8" y="69.3">EN1</text>
<text x="302.3" y="69.3">RST_B</text>
<text x="64.8" y="77">N/C</text>
<text x="197.5" y="76.9">CG2</text>
<text x="197.5" y="74.4">CG1</text>
<text x="285.8" y="74.4">EN2</text>
<text x="302.3" y="74.4">CDLY1</text>
<text x="64.8" y="82">COM</text>
<text x="181.6" y="79.4">PSG</text>
<text x="197.5" y="79.4">CG3</text>
<text x="285.8" y="79.5">MR_B</text>
<text x="302.3" y="79.5">CDLY2</text>
<text x="64.8" y="87.1">COM</text>
<text x="285.8" y="89.7">TH0</text>
<text x="285.8" y="84.6">TOL</text>
<text x="301" y="84.6">CRESET</text>
<text x="303.5" y="89.7">EPAD</text>
<text x="285.8" y="94.7">TH1</text>
<text x="304.8" y="94.7">GND</text>
<text x="52.1" y="112.5">12V</text>
<text x="52.1" y="117.6">COM</text>
<text x="345.4" y="115.1">AFX_UCD9248_RST</text>
<text x="52.1" y="122.7">COM</text>
<text x="52.1" y="127.8">5V</text>
<text x="57.1" y="146.8">12VDC</text>
<text x="58.7" y="169.7">GND</text>
</g>
<g font-size="2.1" fill="#400040">
<text x="383.1" y="106.7" transform="rotate(-90 383.1 106.7)">3</text>
<text x="375.9" y="115.1">1</text>
<text x="387.3" y="118.7">NDS331N</text>
<text x="383.1" y="120.7" transform="rotate(-90 383.1 120.7)">2</text>
</g>
</svg>
